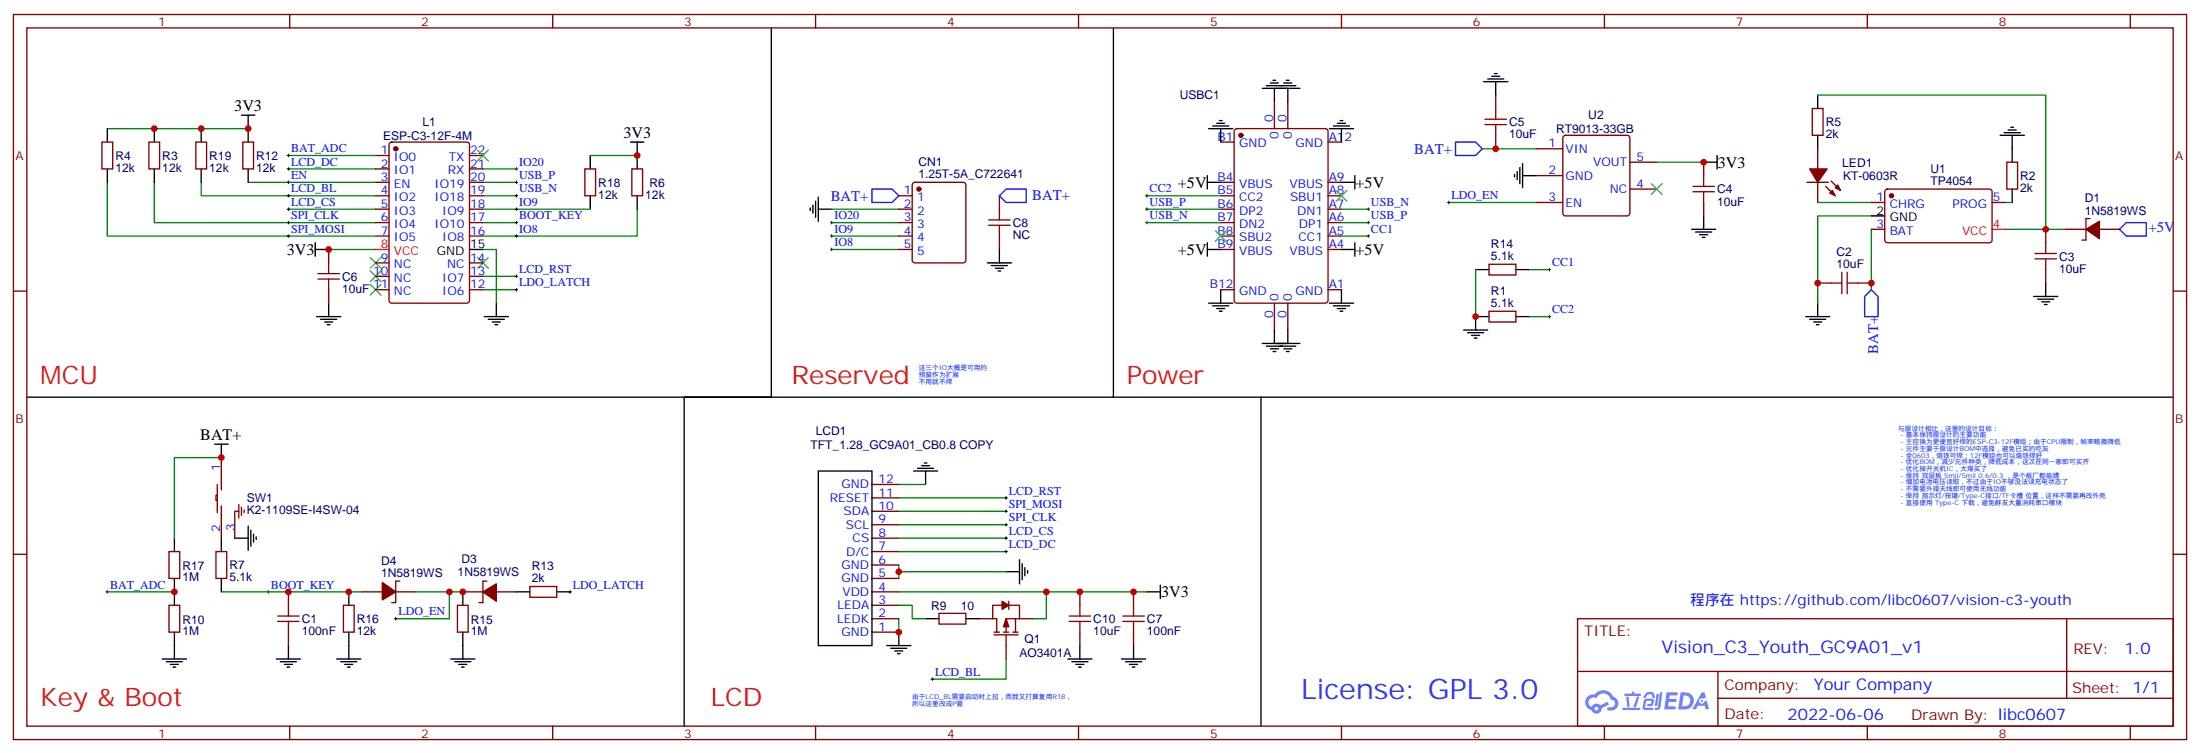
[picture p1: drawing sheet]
<svg xmlns="http://www.w3.org/2000/svg" width="579mm" height="198mm" viewBox="0 0 579 198" stroke-linecap="round" stroke-linejoin="round" font-family="sans-serif">
<path d="M382.8 37.3h5.3l1.7 1.8-1.7 1.8h-5.3zM492.1 76.1l1.8 1.8v5.3h-3.5v-5.3zM557.4 60.3l1.8-1.8h5.2v3.5h-5.2z" fill="none" stroke="#00f" stroke-width=".35"/>
<g fill="none" stroke="#870000" stroke-width=".35">
<path d="M3.5 3.8h571.5v190.5h-571.5zM7.1 7.3h564.4v183.5h-564.4zM76.2 3.8v3.5M145.3 3.8v3.5M214.5 3.8v3.5M283.6 3.8v3.5M352.8 3.8v3.5M421.9 3.8v3.5M491.1 3.8v3.5M560.2 3.8v3.5M51.5 37.3h2.8v7.1h-2.8zM63.9 37.3h2.8v7.1h-2.8z"/>
<path d="M102.5 37.5l.5-.2h19.8a.71 .71 0 0 1 .7 .7l-.1 41.2-.6 .5h-19.8l-.5-.3-.2-.4v-41zM321 37.3h3.6M324.8 34l.5-.2h23.2a.71 .71 0 0 1 .7 .7v44.7l-.7 .5h-23.2l-.5-.3-.2-.4v-44.5zM335.1 26.7v7.1M338.7 26.7v7.1M349.2 37.3h3.6M393.3 25v3.5M393.3 35.6v3.5M403.9 39.1h7.1M411.2 35.8l.5-.2h16.2a.71 .71 0 0 1 .7 .7v19.7l-.2 .5-.5 .2h-16.2l-.5-.2-.2-.5v-19.7zM476.6 28.5h2.8v7.1h-2.8zM478 39.1v5.3"/>
<path d="M98.8 47.9h3.5M98.8 51.4h3.5M98.8 55h3.5M98.8 58.5h3.5M98.8 40.9h3.5M98.8 44.4h3.5M123.5 47.9h3.5M123.5 51.4h3.5M123.5 55h3.5M123.5 58.5h3.5M123.5 40.9h3.5M123.5 44.4h3.5"/>
<path d="M153.8 44.4h2.8v7h-2.8zM166.2 44.4h2.8v7h-2.8zM321 47.9h3.6M321 51.4h3.6M321 55h3.6M321 58.5h3.6M349.2 47.9h3.6M349.2 51.4h3.6M349.2 55h3.6M349.2 58.5h3.6M403.9 46.1h7.1M403.9 53.2h7.1"/>
<path d="M428.6 49.7h7.1M428.6 42.6h7.1M448 42.6v3.5M448 53.2v3.5M475.2 47.9h5.6M478 47.9v5.3M480.1 49l2.5 2.4M481.5 47.6l2.5 2.4M492.1 53.2h3.6M495.9 49.9l.5-.2h26.8a.71 .71 0 0 1 .7 .7v12.7l-.5 .6-27 .1-.5-.3-.2-.4v-12.7zM523.9 53.2h3.5M527.8 42.6h2.8v7.1h-2.8z"/>
<path d="M549.6 57.4h-1v5.7h-1.1M3.5 76.5h3.6M86.4 65.5v3.6M86.4 76.1v3.6M98.8 62h3.5M98.8 76.1h3.5M98.8 69.1h3.5M98.8 72.6h3.5M123.5 62h3.5M123.5 76.1h3.5M123.5 69.1h3.5M123.5 72.6h3.5"/>
<path d="M321 62h3.6M321 65.5h3.6M321 76.1h3.6M335.1 79.7v7M338.7 79.7v7M349.2 62h3.6M349.2 65.5h3.6M349.2 76.1h3.6M391.6 69.4h7v2.8h-7zM478 74.4h3.5M488.6 74.4h3.5M492.1 60.3h3.6"/>
<path d="M538 60.3v3.5M538 70.8v3.6M543.3 60.3h5.3M552.1 60.3h5.3M571.5 76.5h3.5M391.6 81.8h7v2.8h-7zM57.1 130.1h-.3v1.4h.3M57.1 127.3v7.4M58.2 120.2v8.5M58.2 132.9v8.5M62.8 134.3h-1.1v7.1M62.8 132.6v3.5"/>
<path d="M63.5 133.3v2.1M64.2 134v.7M3.5 145.6h3.6M44.4 159h2.9v7.1h-2.9zM44.4 144.9h2.9v7.1h-2.9zM56.8 144.9h2.8v7.1h-2.8zM75.8 155.5v3.5M90.3 159h2.8v7.1h-2.8zM95.2 155.5h5.3M104.1 155.5h5.3M105.1 152.7h-1v5.6h-1.1M120.3 159h2.8v7.1h-2.8z"/>
<path d="M121.7 155.5h5.3M128.1 152.7h-1.1v5.6h-1.1M130.5 155.5h5.3M139.3 154.1h7.1v2.8h-7.1zM263.5 159h-2.4v3.6h1v3.5M265.3 159h2.8v3.6M265.3 158v2.1M284 155.5v3.5M298.1 155.5v3.5M571.5 145.6h3.5M75.8 166.1v3.5M246.9 161.1h7.1v2.9h-7.1z"/>
<path d="M257.5 162.6h3.6M261.4 166.8h6.4M261.4 166.1h1.4M263.9 166.1h1.4M264.6 166.8v6.3M266.3 166.1h1.5M267.1 162.6v3.5M268.1 162.6h-3.5v3.5M268.1 162.6h3.5M284 166.1v3.5M298.1 166.1v3.5M414.9 162.6h156.6v28.2h-156.6z"/>
<path d="M414.9 176.4h156.5M451.8 176.4v14.1M543.5 162.6v20.9M76.2 190.8v3.5M145.3 190.8v3.5M214.5 190.8v3.5M283.6 190.8v3.5M352.8 190.8v3.5M421.9 190.8v3.5M451.8 183.5h119.6M491.1 190.8v3.5M560.2 190.8v3.5"/>
</g>
<g fill="none" stroke="#000" stroke-width=".35">
<path d="M202.8 7.3v97.1h-22.9v86.4M292.8 7.3v97.1h-285.7M393 19.3h.7M52.9 33.8v3.5M63.5 30.3h3.5M65.3 30.3v7M165.8 37.3h3.5M167.6 37.3v7.1M317.9 33.8h6.3M318.9 33.1h4.2M320 32.4h2.1M320.7 31.7h.7"/>
<path d="M321 33.8v3.5M332 23.2h9.8M333 22.5h7.8M334.1 21.8h2.1M334.8 21.1h.7M335.1 23.2v3.5M337.6 21.8h2.1M338.3 21.1h.7M338.7 23.2v3.5M349.6 33.8h6.4M350.7 33.1h4.2M351.7 32.4h2.1"/>
<path d="M352.4 31.7h.7M352.8 33.8v3.5M390.2 21.4h6.3M391.2 20.7h4.3M392.3 20h2.1M393.3 21.4v3.6M478 25v3.5M478 35.6v3.5M526 35.6h6.3M527 34.9h4.3M528.1 34.1h2.1M528.8 33.4h.7"/>
<path d="M529.2 35.6v7M52.9 44.4v3.5M65.3 44.4v3.5M155.2 40.9v3.5M155.2 51.4v3.6M167.6 51.4v3.6M317.5 47.9h3.5M317.5 46.1v3.6M352.8 47.9h3.5M356.3 46.1v3.6M398.3 45.8v.7M399 45.1v2.1"/>
<path d="M399.7 44v4.3M400.4 46.1h3.5M400.4 43v6.3M448 42.6h3.6M448 56.7v3.6M451.6 40.9v3.5M492.1 56.7h3.6M529.2 49.7v3.5M82.9 65.5h3.5M82.9 63.8v3.5M86.4 79.7v3.5M123.5 65.5h3.5"/>
<path d="M130.5 79.7v3.5M317.5 63.8v3.5M317.5 65.5h3.5M317.9 79.7h6.3M321 76.1v3.6M349.6 79.7h6.4M352.8 76.1v3.6M352.8 65.5h3.5M356.3 63.8v3.5M388.1 70.8h3.5M398.6 70.8h3.6M444.9 60.3h6.3"/>
<path d="M445.9 61h4.2M447 61.7h2.1M447.7 62.4h.7M478 79.7v3.5M534.8 77.9h6.4M535.9 78.6h4.2M536.9 79.3h2.1M538 74.4v3.5M83.3 83.2h6.3M84.3 83.9h4.2M85.4 84.6h2.1M86.1 85.3h.7"/>
<path d="M127.4 83.2h6.3M128.4 83.9h4.2M129.5 84.6h2.1M130.2 85.3h.7M318.9 80.4h4.2M320 81.1h2.1M320.7 81.8h.7M332 90.2h9.8M333 90.9h7.8M334.1 91.7h2.1M334.8 92.4h.7M335.1 86.7v3.5"/>
<path d="M337.6 91.7h2.1M338.3 92.4h.7M338.7 86.7v3.5M350.7 80.4h4.2M351.7 81.1h2.1M352.4 81.8h.7M384.9 86.7h6.3M385.9 87.4h4.3M387 88.1h2.1M387.7 88.8h.7M391.6 83.2h-3.5v3.5M398.6 83.2h3.6"/>
<path d="M474.8 83.2h6.4M475.9 83.9h4.2M477 84.6h2.1M477.7 85.3h.7M537.6 80h.7M56.4 116.7h3.6M58.2 116.7v3.5M292.8 104.4h278.7M331.6 104.4v86.4M65.3 138.2v6.4M66 139.3v4.2M240.2 123.8h6.4"/>
<path d="M241.3 123h4.2M242.4 122.3h2.1M243.1 121.6h.7M243.4 123.8v3.5M45.9 141.4v3.5M45.9 152v7M58.2 141.4v3.5M58.2 152v3.5M61.7 141.4h3.6M66.7 140.3v2.2M67.4 141v.7M91.7 155.5v3.5"/>
<path d="M121.7 155.5v3.5M135.8 155.5h3.5M146.4 155.5h3.5M264.6 150.2h3.5M268.1 147v6.4M268.8 148.1v4.2M269.5 149.2v2.1M270.2 149.9v.7M301.6 155.5h3.6M305.2 153.7v3.6M42.7 173.1h6.3M43.7 173.8h4.3"/>
<path d="M44.8 174.6h2.1M45.5 175.3h.7M45.9 166.1v7M72.7 173.1h6.3M73.7 173.8h4.3M74.8 174.6h2.1M75.5 175.3h.7M75.8 169.6v3.5M88.5 173.1h6.4M89.6 173.8h4.2M90.7 174.6h2.1M91.4 175.3h.7"/>
<path d="M91.7 166.1v7M118.5 173.1h6.4M119.6 173.8h4.2M120.6 174.6h2.2M121.4 175.3h.7M121.7 166.1v7M233.2 169.6h6.3M234.2 170.3h4.3M235.3 171h2.1M236 171.7h.7M236.4 166.1v3.5M243.4 162.6h3.5"/>
<path d="M254 162.6h3.5M280.8 173.1h6.4M281.9 173.8h4.2M282.9 174.6h2.1M283.6 175.3h.7M284 169.6v3.5M294.9 173.1h6.4M296 173.8h4.2M297 174.6h2.2M297.7 175.3h.7M298.1 169.6v3.5"/>
</g>
<g fill="none" stroke="#3c3" stroke-width=".35">
<path d="M351.4 50l2.8 2.8M354.2 50l-2.8 2.8M434.3 48.3l2.8 2.8M437.1 48.3l-2.8 2.8M97.4 74.7l2.8 2.8M97.4 71.2l2.8 2.8M97.4 67.7l2.8 2.8M100.2 74.7l-2.8 2.8M100.2 71.2l-2.8 2.8M100.2 67.7l-2.8 2.8M125.6 67.7l2.8 2.8M128.4 67.7l-2.8 2.8"/>
<path d="M319.6 60.6l2.8 2.8M322.4 60.6l-2.8 2.8"/>
</g>
<g fill="none" stroke="#008700" stroke-width=".35">
<path d="M28.2 33.8h37.1M389.8 39.1h14.1M478 25h60v35.3M40.6 47.9v10.6h58.2M52.9 47.9v3.5h45.9M65.3 47.9h33.5M75.8 55h23M75.8 44.4h23M75.8 40.9h23M127 55h28.2M127 58.5h8.8M127 51.4h8.8"/>
<path d="M127 47.9h8.8M155.2 40.9h12.4M167.6 55v7h-40.6M301.6 55h19.4M301.6 58.5h19.4M301.6 51.4h19.4M352.8 55h7M352.8 58.5h7M381 53.2h22.9M435.7 42.6h12.3M478 53.2h14.1M492.1 56.7h-14.1v23"/>
<path d="M527.4 53.2h1.8M86.4 65.5h12.4M127 65.5h3.5v14.2M352.8 62h7M388.1 70.8v12.4M402.2 70.8h5.3M492.1 60.3v15.8M527.4 60.3h15.9M402.2 83.2h5.3M58.2 120.2h-12.3v21.2M236.4 130.8h28.2M236.4 134.3h28.2"/>
<path d="M236.4 137.9h28.2M236.4 127.3h7M28.2 155.5h17.7M58.2 155.5h37M109.4 155.5h12.3M118.2 155.5v7.1h-14.1M236.4 159h3.5v3.6h3.5M236.4 141.4h28.2M236.4 144.9h28.2M236.4 155.5h65.2M236.4 150.2h28.2M236.4 148.4v3.6"/>
<path d="M275.2 155.5v7.1h-3.6M236.4 162.6v3.5M264.6 173.1v5.3h-19.4"/>
</g>
<g fill="#870000" stroke="#870000" stroke-width=".35">
<path d="M481.9 50l.7 1.4-1.4-.7z"/>
<path d="M483.3 48.6l.7 1.4-1.4-.7z"/>
<path d="M475.9 44.4h4.6l-2.5 3.5z"/>
<path d="M548.6 60.3l3.5-2.2v4.6z"/>
<path d="M127 155.5l3.5-2.1v4.6z"/>
<path d="M100.5 153l3.6 2.5-3.6 2.1z"/>
<path d="M264.6 162.6l.7 2.1h-1.4z"/>
<path d="M263.5 158l1.8 1-1.8 1.1z"/>
<circle cx="326.3" cy="35.6" r=".53"/>
<circle cx="104.1" cy="39.1" r=".53"/>
<circle cx="497.4" cy="51.4" r=".53"/>
</g>
<g fill="none" stroke="#000" stroke-width=".26">
<path d="M75.5 47.9h.7M75.8 47.6v.7M135.5 51.4h.7M135.5 47.9h.7M135.8 47.6v.7M135.8 51.1v.7M301.3 55h.7M301.3 58.5h.7M301.3 51.4h.7M301.6 51.1v.7M301.6 54.6v.7M301.6 58.1v.7"/>
<path d="M359.5 55h.7M359.5 58.5h.7M359.8 54.6v.7M359.8 58.1v.7M380.6 53.2h.8M381 52.8v.8M359.5 62h.7M359.8 61.7v.7M407.1 70.8h.7M407.5 70.5v.7M407.1 83.2h.7M407.5 82.8v.7"/>
<path d="M264.2 130.8h.7M264.2 137.9h.7M264.2 134.3h.7M264.6 130.5v.7M264.6 134v.7M264.6 137.5v.7M27.9 155.5h.7M28.2 155.2v.7M70.2 155.5h.7M70.6 155.2v.7M149.6 155.5h.7M149.9 155.2v.7"/>
<path d="M264.2 141.4h.7M264.2 144.9h.7M264.6 141v.7M264.6 144.6v.7M103.7 162.6h.7M104.1 162.2v.7M244.8 178.4h.7M245.2 178.1v.7"/>
</g>
<g fill="none" stroke="#a10000" stroke-width=".35">
<path d="M390.5 32.7h5.7M390.5 31.3h5.7M393.3 28.5v2.8M393.3 32.7v2.9M445.2 50.4h5.6M445.2 49h5.6M448 46.1v2.9M448 50.4v2.8M83.6 73.3h5.7M83.6 71.9h5.7M86.4 69.1v2.8M86.4 73.3v2.8"/>
<path d="M481.5 74.4h2.9M484.4 71.5v5.7M485.8 71.5v5.7M485.8 74.4h2.8M535.2 68h5.6M535.2 66.6h5.6M538 63.8v2.8M538 68v2.8M75.8 159v2.9M284 159v2.9M298.1 159v2.9M73 163.3h5.7"/>
<path d="M73 161.9h5.7M75.8 163.3v2.8M281.2 163.3h5.6M281.2 161.9h5.6M284 163.3v2.8M295.3 163.3h5.6M295.3 161.9h5.6M298.1 163.3v2.8"/>
</g>
<path d="M98.8 65.5h3.5M523.9 60.3h3.5" fill="none" stroke="#f00" stroke-width=".35"/>
<g fill="#5487ff">
<path d="M438.3 181.9h2.5a.4 .4 0 0 1 .5 .4 .4 .4 0 0 1-.5 .4h-1.7l-.2 .9h1.7l.3 .4-.4 .4h-1.7l-.1 1.2h1.6a.39 .39 0 0 1 .4 .4 .39 .39 0 0 1-.4 .4h-2.6z"/>
<path d="M447.5 181.9h.8l.3 1.4-.6 .3a.74 .74 0 0 0-1.1 .3 .74 .74 0 0 0 .5 1 .74 .74 0 0 0 .9-.6l.5-.3 .6 2.3h-.8l-.3-.9h-1.8l-.5 .9h-.9z"/>
<path d="M435.7 182.3h.6l-.5 3a.31 .31 0 0 1-.3 .2 .31 .31 0 0 1-.3-.3z"/>
<path d="M436.6 181.9h.6l-.6 3.9a.89 .89 0 0 1-.6 .7 .89 .89 0 0 1-.9-.3l.2-.2 .7-.2z"/>
<path d="M432.9 182l.6-.2 1.2 .1 .5 1.3-.6 .2-.3-1-1.1 .2a.95 .95 0 0 1-.9 .8l-.1-.2z"/>
<path d="M432.6 183.7l.5-.2h1.3a.89 .89 0 0 1 .4 1.5l-.4 .5h-1a.29 .29 0 0 1-.2-.3 .29 .29 0 0 1 .3-.3h.7l.1-.8-1.4 .1-.3 1.7 1.9 .1a.29 .29 0 0 1 .3 .3 .29 .29 0 0 1-.4 .2h-1.9l-.4-.3-.1-.4 .3-1.6z"/>
<path d="M426.7 186h4.4a.3 .3 0 0 1 .3 .3 .3 .3 0 0 1-.3 .3h-4.3z"/>
<path d="M430.4 183h.7l-.5 1.7a1.02 1.02 0 0 1-.7 1.1l-.3-.2z"/>
<path d="M427.7 183.1h.6l.2 2.4-.2 .3-.4-.2z"/>
<path d="M427.2 182.2h1.9l.2-.5h.5l-.1 .5h1.6a.29 .29 0 0 1 .3 .4 .29 .29 0 0 1-.3 .2h-4z"/>
<path d="M442 181.9l-.7 4.5h1.5a2.27 2.27 0 0 0 2.6-2.3 2.27 2.27 0 0 0-2.7-2.2zM442.7 182.7a1.5 1.5 0 0 1 1.8 1.5 1.5 1.5 0 0 1-1.9 1.4h-.3z"/>
<path d="M417.5 183.1a2.09 2.09 0 0 0 1 3.5 1.37 1.37 0 0 0 1.6 .9 1.37 1.37 0 0 0 1.1-1.4l1.9-1-.4-.7-1.8 .9a1.4 1.4 0 0 0-2.4 .4 1.32 1.32 0 0 1-.6-1.8 1.32 1.32 0 0 1 1.9-.5 2.02 2.02 0 0 1 2.1-1.2 2.02 2.02 0 0 1 1.8 1.6 1.09 1.09 0 0 1 1 1.4 1.09 1.09 0 0 1-1.6 .7 .41 .41 0 0 0-.5 .3 .41 .41 0 0 0 .4 .5 1.89 1.89 0 0 0 2.4-1.2 1.89 1.89 0 0 0-1.1-2.4 2.98 2.98 0 0 0-5-.7l-1.1 .2zM419.3 186.2a.55 .55 0 0 1 1.1 0 .55 .55 0 0 1-1.1 0z"/>
<circle cx="447.6" cy="184.2" r=".28"/>
</g>
<path d="M125.6 39.4l2.8 2.9M128.4 39.4l-2.8 2.9" fill="none" stroke="#3c3" stroke-width=".35"/>
<g fill="none" stroke="#870000" stroke-width=".35">
<path d="M26.8 37.3h2.8v7.1h-2.8zM39.2 37.3h2.8v7.1h-2.8zM236.4 58.5h3.5M236.4 55h3.5M236.4 51.4h3.5M240.1 48.1l.5-.2h12.7a.71 .71 0 0 1 .7 .7l-.1 20-.6 .5h-12.7l-.5-.3-.2-.4v-19.8zM262.8 51.4v3.6M236.4 65.5h3.5M236.4 62h3.5M262.8 62v3.5M229.3 137.9h7.1M229.3 134.3h7.1"/>
<path d="M229.3 130.8h7.1M229.3 127.3h7.1M229.3 159h7.1M229.3 155.5h7.1M229.3 152h7.1M229.3 148.4h7.1M229.3 144.9h7.1M229.3 141.4h7.1M229.3 166.1h7.1M229.3 162.6h7.1"/>
</g>
<g fill="none" stroke="#000" stroke-width=".35">
<path d="M28.2 33.8v3.5M40.6 33.8v3.5M28.2 44.4v3.5M40.6 44.4v3.5M213.1 54.6v.7M213.8 53.9v2.1M214.5 52.8v4.3M215.2 55h3.5M215.2 51.8v6.3M259.6 69.1h6.4M260.7 69.8h4.2M261.8 70.5h2.1"/>
<path d="M262.5 71.2h.7M262.8 65.5v3.6M215.2 123.8h14.1v45.8h-14.1z"/>
</g>
<g fill="none" stroke="#000" stroke-width=".26">
<path d="M75.5 58.5h.7M75.5 55h.7M75.5 40.9h.7M75.5 51.4h.7M75.5 44.4h.7M75.8 40.5v.7M75.8 44v.7M75.8 51.1v.7M75.8 54.6v.7M75.8 58.1v.7M135.5 58.5h.7M135.5 55h.7"/>
<path d="M135.5 44.4h.7M135.8 44v.7M135.8 54.6v.7M135.8 58.1v.7M218.4 58.5h.7M218.7 58.1v.7M75.5 62h.7M75.8 61.7v.7M135.5 62h.7M135.5 76.1h.7M135.5 72.6h.7M135.8 61.7v.7"/>
<path d="M135.8 72.2v.8M135.8 75.8v.7M218.4 62h.7M218.4 65.5h.7M218.7 61.7v.7M218.7 65.2v.7"/>
</g>
<path d="M28.2 47.9v14.1h70.6M127 44.4h8.8M218.7 55h17.7M218.7 58.5h17.7M127 76.1h8.8M127 72.6h8.8M218.7 62h17.7M218.7 65.5h17.7" fill="none" stroke="#008700" stroke-width=".35"/>
<path d="M229.3 49.7h5.3l1.8 1.7-1.8 1.8h-5.3zM262.8 51.4l1.8-1.7h5.3v3.5h-5.3z" fill="none" stroke="#00f" stroke-width=".35"/>
<path d="M260 59.2h5.6M260 57.8h5.6M262.8 55v2.8M262.8 59.2v2.8" fill="none" stroke="#a10000" stroke-width=".35"/>
<circle cx="241.7" cy="49.7" r=".53" fill="#870000" stroke="#870000" stroke-width=".35"/>
<g fill="#c00">
<circle cx="538" cy="60.3" r=".88"/>
<circle cx="478" cy="74.4" r=".88"/>
<circle cx="236.4" cy="150.2" r=".88"/>
<circle cx="388.1" cy="83.2" r=".88"/>
<circle cx="448" cy="42.6" r=".88"/>
<circle cx="393.3" cy="39.1" r=".88"/>
<circle cx="492.1" cy="74.4" r=".88"/>
<circle cx="86.4" cy="65.5" r=".88"/>
<circle cx="118.2" cy="155.5" r=".88"/>
<circle cx="121.7" cy="155.5" r=".88"/>
<circle cx="75.8" cy="155.5" r=".88"/>
<circle cx="91.7" cy="155.5" r=".88"/>
<circle cx="65.3" cy="33.8" r=".88"/>
<circle cx="45.9" cy="155.5" r=".88"/>
<circle cx="167.6" cy="40.9" r=".88"/>
<circle cx="298.1" cy="155.5" r=".88"/>
<circle cx="275.2" cy="155.5" r=".88"/>
<circle cx="284" cy="155.5" r=".88"/>
<circle cx="58.2" cy="120.2" r=".88"/>
<circle cx="236.4" cy="166.1" r=".88"/>
<circle cx="52.9" cy="33.8" r=".88"/>
<circle cx="40.6" cy="33.8" r=".88"/>
</g>
<text font-size="7.4" fill="#03f" x="342.2" y="183.7">License: GPL 3.0</text>
<g font-size="6.7" fill="#f00">
<text x="10.6" y="100.8">MCU</text>
<text x="208.1" y="100.8">Reserved</text>
<text x="296.3" y="100.8">Power</text>
<text x="10.6" y="185.5">Key &amp; Boot</text>
<text x="187" y="185.5">LCD</text>
</g>
<text font-size="4.6" fill="#00f" x="437" y="171.6">Vision_C3_Youth_GC9A01_v1</text>
<g font-size="4.2">
<text x="61.6" y="29.2">3V3</text>
<text x="163.9" y="36.2">3V3</text>
<text x="451.7" y="44">3V3</text>
<text x="309.8" y="49.3">+5V</text>
<text x="356.5" y="49.3">+5V</text>
<text x="75.4" y="67">3V3</text>
<text x="309.8" y="67">+5V</text>
<text x="356.5" y="67">+5V</text>
<text x="52.7" y="115.6">BAT+</text>
<text x="305.3" y="156.9">3V3</text>
</g>
<g font-size="4.2" fill="#00f">
<text x="558.7" y="171.8">1.0</text>
<text x="477" y="181.4">Your Company</text>
<text x="470.1" y="189.2">2022-06-06</text>
</g>
<g font-size="3.9" fill="#00f">
<text x="371.9" y="40.4">BAT+</text>
<text x="218.5" y="52.7">BAT+</text>
<text x="271.5" y="52.7">BAT+</text>
<text x="565" y="61">+5V</text>
<text x="493.9" y="92.9" transform="rotate(-90 493.9 92.9)">BAT+</text>
<text x="444.5" y="159">程序在 https://github.com/libc0607/vision-c3-youth</text>
</g>
<g font-size="3.9" fill="#800">
<text x="416.6" y="167.1">TITLE:</text>
<text x="545.3" y="171.8">REV:</text>
<text x="453.5" y="181.3">Company:</text>
<text x="544.9" y="182">Sheet: 1/1</text>
<text x="453.5" y="189">Date:</text>
<text x="502.6" y="189.1">Drawn By: libc0607</text>
</g>
<g font-size="3.2" fill="#800">
<text x="41.6" y="6.8">1</text>
<text x="110.8" y="6.8">2</text>
<text x="179.9" y="6.8">3</text>
<text x="249.1" y="6.8">4</text>
<text x="318.2" y="6.8">5</text>
<text x="387.3" y="6.8">6</text>
<text x="456.5" y="6.8">7</text>
<text x="525.6" y="6.8">8</text>
<text x="4.1" y="41.9">A</text>
<text x="572" y="41.9">A</text>
<text x="4.1" y="111.1">B</text>
<text x="572" y="111.1">B</text>
<text x="41.6" y="193.8">1</text>
<text x="110.8" y="193.8">2</text>
<text x="179.9" y="193.8">3</text>
<text x="249.1" y="193.8">4</text>
<text x="318.2" y="193.8">5</text>
<text x="387.3" y="193.8">6</text>
<text x="456.5" y="193.8">7</text>
<text x="525.6" y="193.8">8</text>
</g>
<g font-size="3.2" fill="#000080">
<text x="310.3" y="26.1">USBC1</text>
<text x="111.1" y="33">L1</text>
<text x="396.9" y="33.2">C5</text>
<text x="409.2" y="34.9">RT9013-33GB</text>
<text x="417.7" y="31.4">U2</text>
<text x="480.1" y="33.2">R5</text>
<text x="30.3" y="42">R4</text>
<text x="42.7" y="42">R3</text>
<text x="55" y="42">R19</text>
<text x="67.4" y="42">R12</text>
<text x="100.7" y="36.7">ESP-C3-12F-4M</text>
<text x="396.9" y="36.4">10uF</text>
<text x="480.1" y="36.4">2k</text>
<text x="30.3" y="45.2">12k</text>
<text x="42.7" y="45.2">12k</text>
<text x="55" y="45.2">12k</text>
<text x="67.4" y="45.2">12k</text>
<text x="241.5" y="46.7">1.25T-5A_C722641</text>
<text x="241.5" y="43.5">CN1</text>
<text x="484.5" y="43.8">LED1</text>
<text x="484.7" y="47.3">KT-0603R</text>
<text x="507.7" y="45.4">U1</text>
<text x="531.3" y="47.2">R2</text>
<text x="157.3" y="52.2">12k</text>
<text x="157.3" y="49">R18</text>
<text x="169.7" y="52.2">12k</text>
<text x="170.8" y="49.1">R6</text>
<text x="451.6" y="50.8">C4</text>
<text x="507.7" y="48.6">TP4054</text>
<text x="531.3" y="50.4">2k</text>
<text x="548.2" y="53.2">D1</text>
<text x="266.4" y="59.6">C8</text>
<text x="451.6" y="54">10uF</text>
<text x="548.2" y="56.4">1N5819WS</text>
<text x="266.3" y="62.8">NC</text>
<text x="392.1" y="65.2">R14</text>
<text x="392.1" y="68.4">5.1k</text>
<text x="483" y="70.5">10uF</text>
<text x="483" y="67.4">C2</text>
<text x="541.5" y="71.7">10uF</text>
<text x="541.5" y="68.4">C3</text>
<text x="90" y="76.9">10uF</text>
<text x="90" y="73.7">C6</text>
<text x="392.1" y="77.5">R1</text>
<text x="392.1" y="80.7">5.1k</text>
<text x="213.1" y="117.9">TFT_1.28_GC9A01_CB0.8 COPY</text>
<text x="214.5" y="114.3">LCD1</text>
<text x="64.9" y="131.9">SW1</text>
<text x="64.9" y="135.1">K2-1109SE-I4SW-04</text>
<text x="48" y="149.7">R17</text>
<text x="60.3" y="149.6">R7</text>
<text x="100.2" y="148.5">D4</text>
<text x="121.4" y="147.8">D3</text>
<text x="139.9" y="149.8">R13</text>
<text x="48" y="152.8">1M</text>
<text x="60.3" y="152.8">5.1k</text>
<text x="100.2" y="151.6">1N5819WS</text>
<text x="120.3" y="151.3">1N5819WS</text>
<text x="139.9" y="153">2k</text>
<text x="244.8" y="160.1">R9</text>
<text x="252.7" y="160.1">10</text>
<text x="48" y="166.9">1M</text>
<text x="48" y="163.8">R10</text>
<text x="79.4" y="166.9">100nF</text>
<text x="79.4" y="163.7">C1</text>
<text x="93.8" y="166.9">12k</text>
<text x="93.8" y="163.7">R16</text>
<text x="123.8" y="166.9">1M</text>
<text x="123.8" y="163.8">R15</text>
<text x="287.5" y="166.9">10uF</text>
<text x="287.5" y="163.7">C10</text>
<text x="301.6" y="166.9">100nF</text>
<text x="301.6" y="163.7">C7</text>
<text x="268.1" y="172.5">AO3401A</text>
<text x="269.4" y="169">Q1</text>
</g>
<g font-size="3.2" fill="#00f">
<text x="334.8" y="32" transform="rotate(-90 334.8 32)">0</text>
<text x="338.3" y="32" transform="rotate(-90 338.3 32)">0</text>
<text x="76.6" y="40">BAT_ADC</text>
<text x="100.1" y="40.5">1</text>
<text x="123.6" y="40.5">22</text>
<text x="320.2" y="37">B1</text>
<text x="325.9" y="38.7">GND</text>
<text x="336.2" y="36.5" transform="rotate(-90 336.2 36.5)">0</text>
<text x="339.7" y="36.5" transform="rotate(-90 339.7 36.5)">0</text>
<text x="340.7" y="38.7">GND</text>
<text x="349.4" y="37">A12</text>
<text x="407.2" y="38.7">1</text>
<text x="411.7" y="40.1">VIN</text>
<text x="76.6" y="47">EN</text>
<text x="76.6" y="43.5">LCD_DC</text>
<text x="100.1" y="44">2</text>
<text x="100.1" y="47.6">3</text>
<text x="103.6" y="42.3">IO0</text>
<text x="103.6" y="45.8">IO1</text>
<text x="117.8" y="45.8">RX</text>
<text x="118" y="42.3">TX</text>
<text x="123.6" y="47.6">20</text>
<text x="123.6" y="44">21</text>
<text x="136.5" y="47">USB_P</text>
<text x="136.5" y="43.5">IO20</text>
<text x="320.2" y="47.6">B4</text>
<text x="349.4" y="47.6">A9</text>
<text x="407.2" y="45.8">2</text>
<text x="411.7" y="47.2">GND</text>
<text x="419" y="43.7">VOUT</text>
<text x="430.4" y="42.3">5</text>
<text x="76.6" y="50.6">LCD_BL</text>
<text x="100.1" y="51.1">4</text>
<text x="103.6" y="49.3">EN</text>
<text x="103.6" y="52.8">IO2</text>
<text x="114.3" y="52.8">IO18</text>
<text x="114.3" y="49.3">IO19</text>
<text x="123.6" y="51.1">19</text>
<text x="136.5" y="50.6">USB_N</text>
<text x="237.7" y="51.1">1</text>
<text x="241.2" y="52.8">1</text>
<text x="302.3" y="50.6">CC2</text>
<text x="320.2" y="51.1">B5</text>
<text x="325.9" y="49.3">VBUS</text>
<text x="325.9" y="52.8">CC2</text>
<text x="339.1" y="49.3">VBUS</text>
<text x="339.3" y="52.8">SBU1</text>
<text x="349.4" y="51.1">A8</text>
<text x="381.7" y="52.3">LDO_EN</text>
<text x="407.2" y="52.8">3</text>
<text x="423.3" y="50.7">NC</text>
<text x="430.4" y="49.3">4</text>
<text x="493.5" y="52.8">1</text>
<text x="524.1" y="52.8">5</text>
<text x="76.6" y="54.1">LCD_CS</text>
<text x="76.6" y="57.6">SPI_CLK</text>
<text x="100.1" y="54.6">5</text>
<text x="100.1" y="58.1">6</text>
<text x="103.6" y="56.4">IO3</text>
<text x="103.6" y="59.9">IO4</text>
<text x="114.3" y="59.9">IO10</text>
<text x="116.3" y="56.4">IO9</text>
<text x="123.6" y="58.1">17</text>
<text x="123.6" y="54.6">18</text>
<text x="136.5" y="57.6">BOOT_KEY</text>
<text x="136.5" y="54.1">IO9</text>
<text x="219.4" y="57.6">IO20</text>
<text x="237.7" y="58.1">3</text>
<text x="237.7" y="54.6">2</text>
<text x="241.2" y="59.9">3</text>
<text x="241.2" y="56.4">2</text>
<text x="302.3" y="54.1">USB_P</text>
<text x="302.3" y="57.6">USB_N</text>
<text x="320.2" y="54.6">B6</text>
<text x="320.2" y="58.1">B7</text>
<text x="325.9" y="56.4">DP2</text>
<text x="325.9" y="59.9">DN2</text>
<text x="341.1" y="56.4">DN1</text>
<text x="341.6" y="59.9">DP1</text>
<text x="349.4" y="58.1">A6</text>
<text x="349.4" y="54.6">A7</text>
<text x="360.5" y="57.6">USB_P</text>
<text x="360.5" y="54.1">USB_N</text>
<text x="411.7" y="54.3">EN</text>
<text x="493.5" y="59.9">3</text>
<text x="497" y="54.6">CHRG</text>
<text x="513.5" y="54.6">PROG</text>
<text x="76.6" y="61.1">SPI_MOSI</text>
<text x="100.1" y="61.7">7</text>
<text x="103.6" y="63.4">IO5</text>
<text x="116.3" y="63.4">IO8</text>
<text x="123.6" y="61.7">16</text>
<text x="136.5" y="61.1">IO8</text>
<text x="219.4" y="61.1">IO9</text>
<text x="219.4" y="64.7">IO8</text>
<text x="237.7" y="65.2">5</text>
<text x="237.7" y="61.7">4</text>
<text x="241.2" y="63.4">4</text>
<text x="320.2" y="61.7">B8</text>
<text x="320.2" y="65.2">B9</text>
<text x="325.9" y="63.4">SBU2</text>
<text x="341.5" y="63.4">CC1</text>
<text x="349.4" y="65.2">A4</text>
<text x="349.4" y="61.7">A5</text>
<text x="360.5" y="61.1">CC1</text>
<text x="497" y="61.7">BAT</text>
<text x="100.1" y="68.7">9</text>
<text x="103.6" y="70.5">NC</text>
<text x="117.6" y="70.5">NC</text>
<text x="123.6" y="68.7">14</text>
<text x="136.5" y="71.7">LCD_RST</text>
<text x="241.2" y="67">5</text>
<text x="325.9" y="67">VBUS</text>
<text x="339.1" y="67">VBUS</text>
<text x="408.2" y="70">CC1</text>
<text x="98.1" y="72.2">10</text>
<text x="98.1" y="75.8">11</text>
<text x="103.6" y="74">NC</text>
<text x="103.6" y="77.5">NC</text>
<text x="116.3" y="77.5">IO6</text>
<text x="116.3" y="74">IO7</text>
<text x="123.6" y="75.8">12</text>
<text x="123.6" y="72.2">13</text>
<text x="136.5" y="75.2">LDO_LATCH</text>
<text x="318.2" y="75.8">B12</text>
<text x="325.9" y="77.5">GND</text>
<text x="340.7" y="77.5">GND</text>
<text x="349.4" y="75.8">A1</text>
<text x="334.8" y="83.4" transform="rotate(-90 334.8 83.4)">0</text>
<text x="336.2" y="79" transform="rotate(-90 336.2 79)">0</text>
<text x="338.3" y="83.4" transform="rotate(-90 338.3 83.4)">0</text>
<text x="339.7" y="79" transform="rotate(-90 339.7 79)">0</text>
<text x="408.2" y="82.3">CC2</text>
<text x="57.9" y="123.8" transform="rotate(-90 57.9 123.8)">1</text>
<text x="218.3" y="131.9">RESET</text>
<text x="221.3" y="128.3">GND</text>
<text x="231.1" y="130.5">11</text>
<text x="231.1" y="126.9">12</text>
<text x="265.3" y="129.9">LCD_RST</text>
<text x="221.8" y="135.4">SDA</text>
<text x="231.1" y="137.5">9</text>
<text x="231.1" y="134">10</text>
<text x="265.3" y="137">SPI_CLK</text>
<text x="265.3" y="133.5">SPI_MOSI</text>
<text x="57.9" y="139.9" transform="rotate(-90 57.9 139.9)">2</text>
<text x="61.7" y="139.5" transform="rotate(-90 61.7 139.5)">3</text>
<text x="222.5" y="138.9">SCL</text>
<text x="224.2" y="142.5">CS</text>
<text x="231.1" y="141">8</text>
<text x="265.3" y="140.5">LCD_CS</text>
<text x="221.3" y="149.5">GND</text>
<text x="222.5" y="146">D/C</text>
<text x="231.1" y="148.1">6</text>
<text x="231.1" y="144.6">7</text>
<text x="265.3" y="144">LCD_DC</text>
<text x="28.9" y="154.6">BAT_ADC</text>
<text x="71.3" y="154.6">BOOT_KEY</text>
<text x="150.6" y="154.6">LDO_LATCH</text>
<text x="221.3" y="153">GND</text>
<text x="231.1" y="155.2">4</text>
<text x="231.1" y="151.6">5</text>
<text x="104.8" y="161.7">LDO_EN</text>
<text x="220.2" y="160.1">LEDA</text>
<text x="221.5" y="156.6">VDD</text>
<text x="231.1" y="158.7">3</text>
<text x="220.2" y="163.6">LEDK</text>
<text x="221.3" y="167.1">GND</text>
<text x="231.1" y="165.7">1</text>
<text x="231.1" y="162.2">2</text>
<text x="245.9" y="177.6">LCD_BL</text>
</g>
<g font-size="3.2">
<text x="493.5" y="56.4">2</text>
<text x="497" y="58.1">GND</text>
<text x="123.6" y="65.2">15</text>
<text x="114.9" y="67">GND</text>
</g>
<g font-size="3.2" fill="#f00">
<text x="524.1" y="59.9">4</text>
<text x="100.1" y="65.2">8</text>
<text x="516" y="61.7">VCC</text>
<text x="103.6" y="67">VCC</text>
</g>
<g font-size="1.8" fill="#03f">
<text x="241.7" y="97.3">这三个IO大概是可用的</text>
<text x="241.7" y="99.1">预留作为扩展</text>
<text x="241.7" y="100.8">不用就不焊</text>
<text x="499.2" y="113.2">与原设计相比，这里的设计目标：</text>
<text x="499.8" y="114.9">- 基本保持原设计的主要功能</text>
<text x="499.8" y="116.7">- 主控换为更便宜好焊的ESP-C3-12F模组；由于CPU限制，帧率略微降低</text>
<text x="499.8" y="118.5">- 元件主要于原设计BOM中选择，避免已买的吃灰</text>
<text x="499.8" y="120.2">- 全0603，烙铁可焊；12F模组也可以烙铁焊好</text>
<text x="499.8" y="122">- 优化BOM，减少元件种类，降低成本，这次在同一家即可买齐</text>
<text x="499.8" y="123.8">- 优化掉开关机IC，太难买了</text>
<text x="499.8" y="125.5">- 保持 双层板 5mil/5mil 0.6/0.3 ，是个板厂都能嫖</text>
<text x="499.8" y="127.3">- 增加电池电压读取，不过由于IO不够没法读充电状态了</text>
<text x="499.8" y="129">- 不需要外接天线即可使用无线功能</text>
<text x="499.8" y="130.8">- 保持 指示灯/按键/Type-C接口/TF卡槽 位置，这样不需要再改外壳</text>
<text x="499.8" y="132.6">- 直接使用 Type-C 下载，避免群友大量消耗串口模块</text>
<text x="239.9" y="183.7">由于LCD_BL需要启动时上拉，而我又打算复用R18，</text>
<text x="239.9" y="185.5">所以这里改成P管</text>
</g>
</svg>
